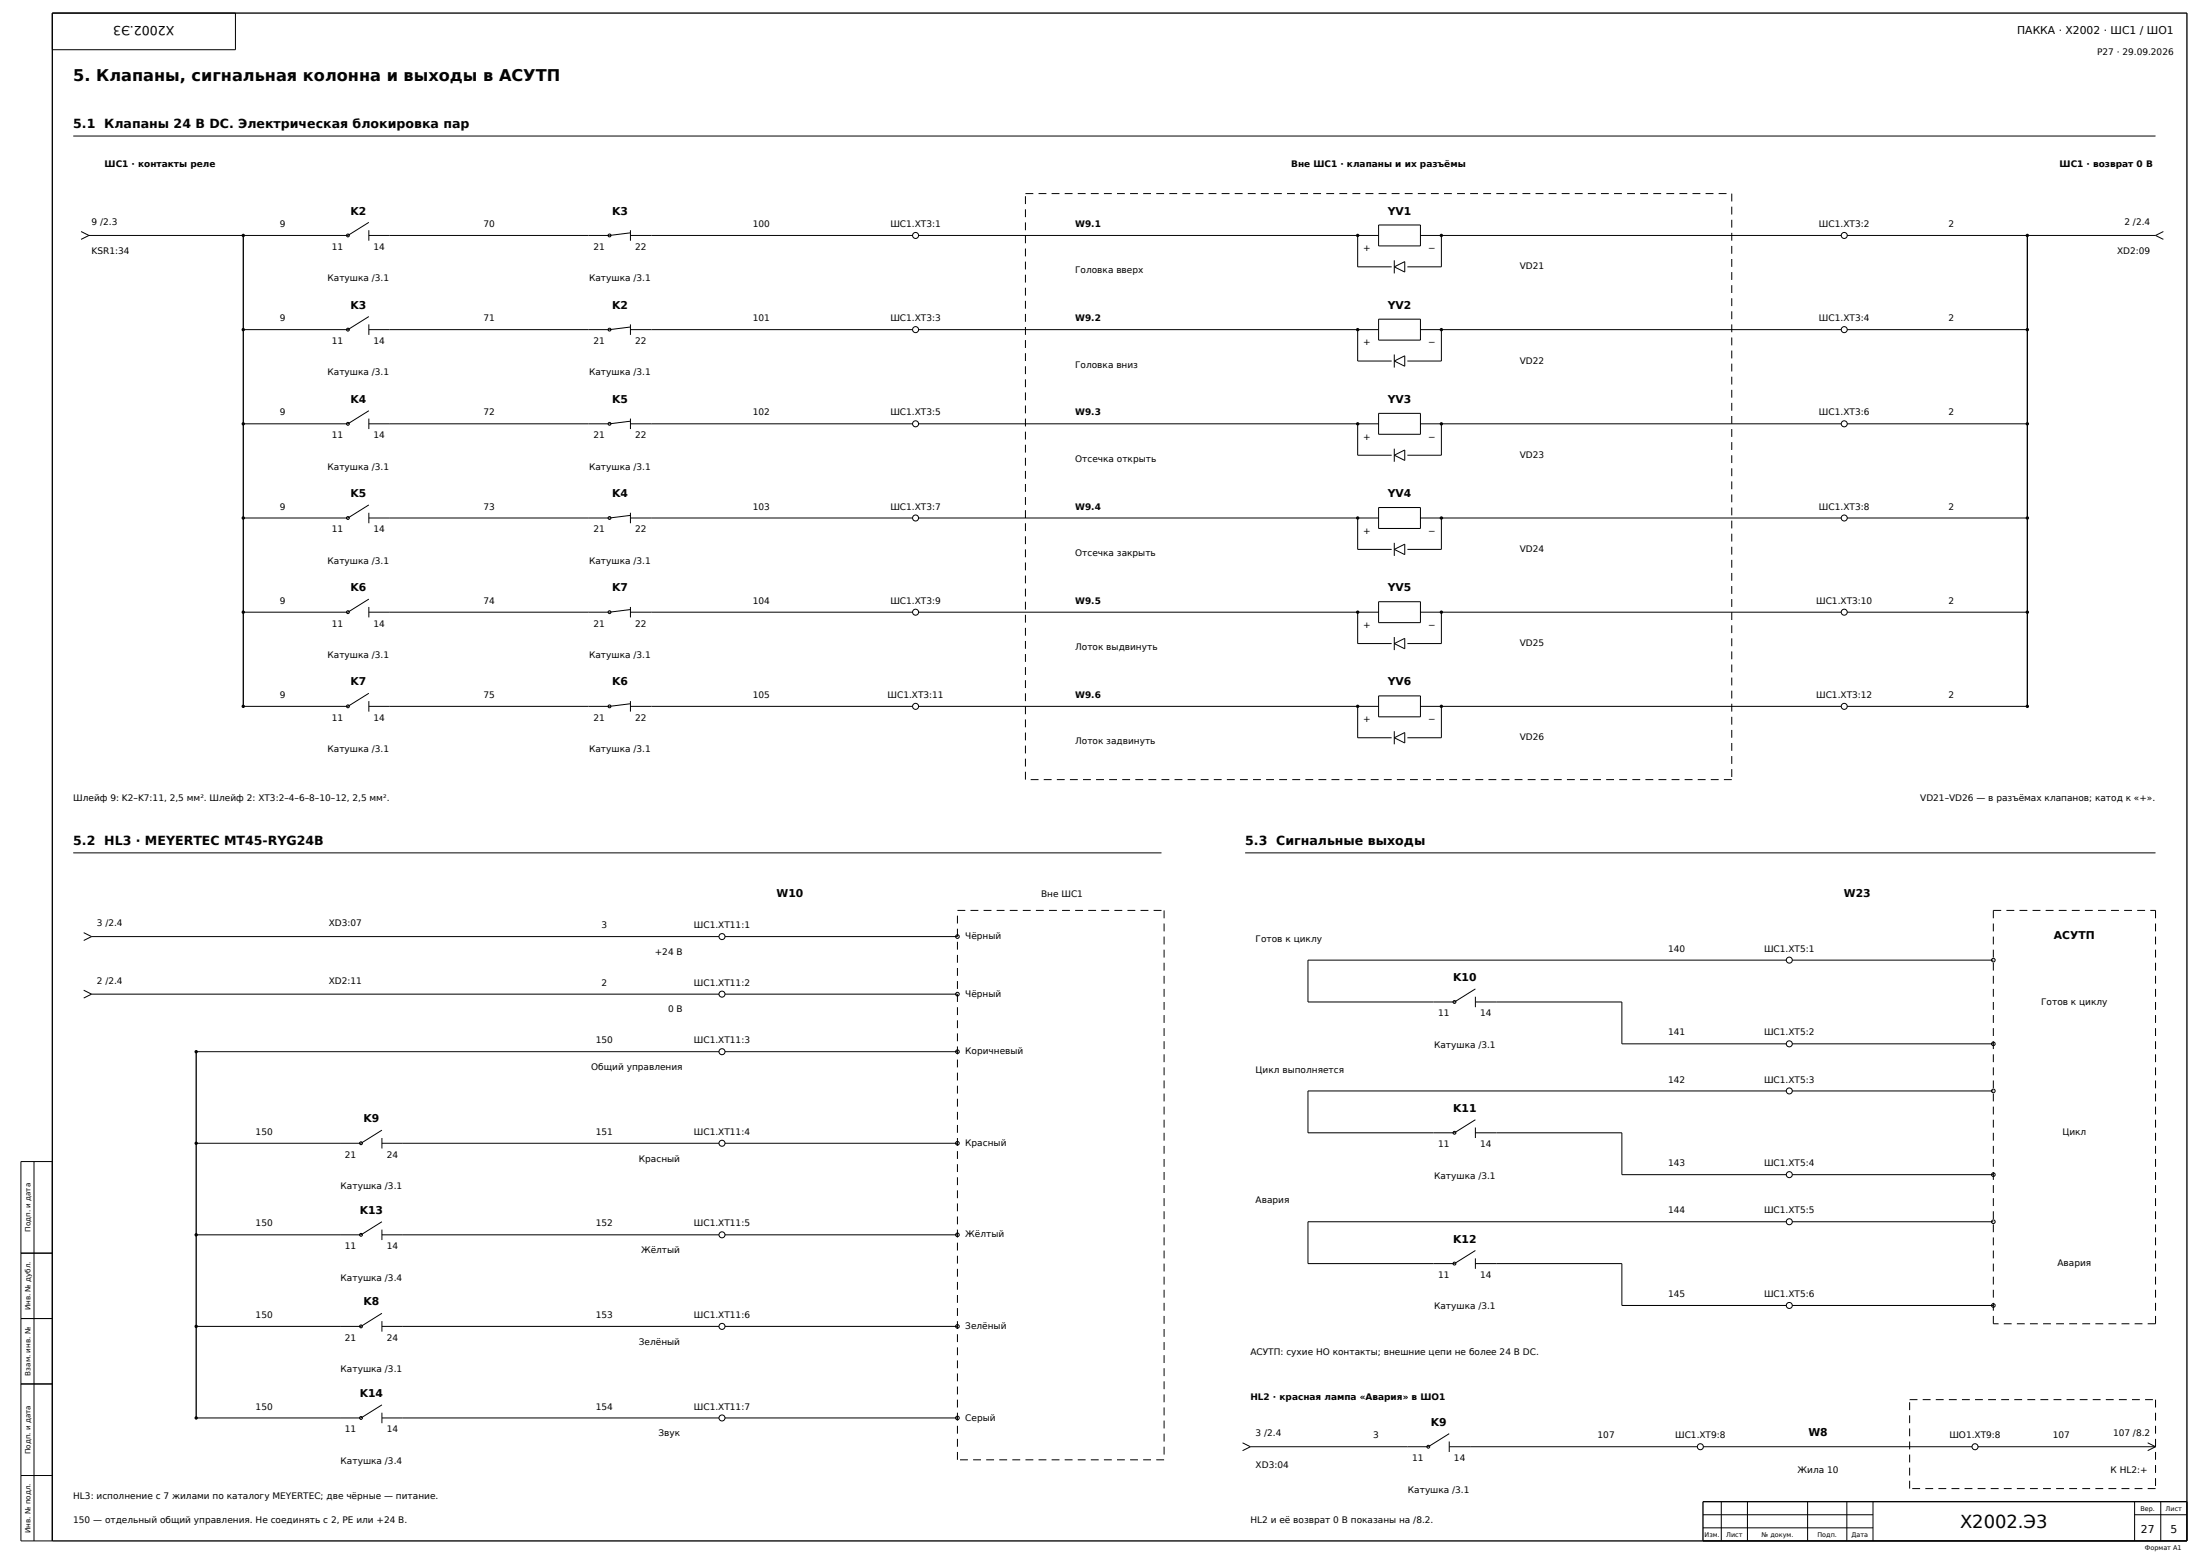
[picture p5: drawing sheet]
<svg xmlns="http://www.w3.org/2000/svg" width="841mm" height="594mm" viewBox="0 0 841 594" stroke-linecap="round" stroke-linejoin="round" font-family="sans-serif">
<path d="M20 5h816v584h-816zM93 90v180M775 90v180M836 574h-185v15" fill="none" stroke="#000" stroke-width=".5"/>
<g fill="none" stroke="#000" stroke-width=".38">
<path d="M20 5h70v14h-70zM28 52h796M31 88.5l3 1.5M34 90l-3 1.5M141 85l-8 5h-99M141 88v4M241 89l-8 1h-92M241 90h286M241 88v4M527 86h16v8h-16zM543 90h281M824 90l3 1.5"/>
<path d="M827 88.5l-3 1.5M8 444h12v145h-12zM13 444v145M8 479h12M8 504h12M8 529h12M8 564h12M651 579h65M658 574v15M668 574v15M691 574v15M706 574v15"/>
<path d="M716 574v15M816 579h20M816 574v15M826 574v15M651 584h65"/>
<circle cx="133" cy="90" r=".55"/>
<circle cx="233" cy="90" r=".55"/>
</g>
<path d="M392 74h270M662 74v224M392 298v-224M662 298h-270" fill="none" stroke="#000" stroke-width=".38" stroke-dasharray="3 2" stroke-linecap="butt"/>
<g fill="#000">
<circle cx="93" cy="90" r=".65"/>
<circle cx="775" cy="90" r=".65"/>
</g>
<circle cx="350" cy="90" r="1.15" fill="#fff"/>
<circle cx="350" cy="90" r="1.15" fill="none" stroke="#000" stroke-width=".38"/>
<circle cx="705" cy="90" r="1.15" fill="#fff"/>
<g fill="none" stroke="#000" stroke-width=".38">
<path d="M519 90v12h13M533 99.5v5M551 90v12h-13M533 102l4-2v4zM141 121l-8 5h-40M141 124v4M241 125l-8 1h-92M241 126h286M241 124v4M527 122h16v8h-16zM543 126h232"/>
<circle cx="705" cy="90" r="1.15"/>
<circle cx="133" cy="126" r=".55"/>
<circle cx="233" cy="126" r=".55"/>
</g>
<g fill="#000">
<circle cx="519" cy="90" r=".65"/>
<circle cx="551" cy="90" r=".65"/>
<circle cx="93" cy="126" r=".65"/>
<circle cx="775" cy="126" r=".65"/>
</g>
<circle cx="350" cy="126" r="1.15" fill="#fff"/>
<circle cx="350" cy="126" r="1.15" fill="none" stroke="#000" stroke-width=".38"/>
<circle cx="705" cy="126" r="1.15" fill="#fff"/>
<g fill="none" stroke="#000" stroke-width=".38">
<path d="M519 126v12h13M533 138l4-2v4zM533 135.5v5M551 126v12h-13M141 157l-8 5h-40M527 158h16v8h-16zM141 160v4M241 161l-8 1h-92M241 162h286M241 160v4M543 162h232"/>
<circle cx="705" cy="126" r="1.15"/>
<circle cx="133" cy="162" r=".55"/>
<circle cx="233" cy="162" r=".55"/>
</g>
<g fill="#000">
<circle cx="519" cy="126" r=".65"/>
<circle cx="551" cy="126" r=".65"/>
<circle cx="93" cy="162" r=".65"/>
<circle cx="775" cy="162" r=".65"/>
</g>
<circle cx="350" cy="162" r="1.15" fill="#fff"/>
<circle cx="350" cy="162" r="1.15" fill="none" stroke="#000" stroke-width=".38"/>
<circle cx="705" cy="162" r="1.15" fill="#fff"/>
<g fill="none" stroke="#000" stroke-width=".38">
<path d="M519 162v12h13M533 174l4-2v4zM533 171.5v5M551 162v12h-13M141 193l-8 5h-40M141 196v4M241 197l-8 1h-92M241 198h286M241 196v4M527 194h16v8h-16zM543 198h232"/>
<circle cx="705" cy="162" r="1.15"/>
<circle cx="133" cy="198" r=".55"/>
<circle cx="233" cy="198" r=".55"/>
</g>
<g fill="#000">
<circle cx="519" cy="162" r=".65"/>
<circle cx="551" cy="162" r=".65"/>
<circle cx="93" cy="198" r=".65"/>
<circle cx="775" cy="198" r=".65"/>
</g>
<circle cx="350" cy="198" r="1.15" fill="#fff"/>
<circle cx="350" cy="198" r="1.15" fill="none" stroke="#000" stroke-width=".38"/>
<circle cx="705" cy="198" r="1.15" fill="#fff"/>
<g fill="none" stroke="#000" stroke-width=".38">
<path d="M519 198v12h13M551 198v12h-13M533 210l4-2v4zM533 207.5v5M141 229l-8 5h-40M141 232v4M241 233l-8 1h-92M241 234h286M241 232v4M527 230h16v8h-16zM543 234h232"/>
<circle cx="705" cy="198" r="1.15"/>
<circle cx="133" cy="234" r=".55"/>
<circle cx="233" cy="234" r=".55"/>
</g>
<g fill="#000">
<circle cx="519" cy="198" r=".65"/>
<circle cx="551" cy="198" r=".65"/>
<circle cx="93" cy="234" r=".65"/>
<circle cx="775" cy="234" r=".65"/>
</g>
<circle cx="350" cy="234" r="1.15" fill="#fff"/>
<circle cx="350" cy="234" r="1.15" fill="none" stroke="#000" stroke-width=".38"/>
<circle cx="705" cy="234" r="1.15" fill="#fff"/>
<g fill="none" stroke="#000" stroke-width=".38">
<path d="M519 234v12h13M551 234v12h-13M533 246l4-2v4zM533 243.5v5M141 265l-8 5h-40M141 268v4M241 269l-8 1h-92M241 270h286M241 268v4M527 266h16v8h-16zM543 270h232"/>
<circle cx="705" cy="234" r="1.15"/>
<circle cx="133" cy="270" r=".55"/>
<circle cx="233" cy="270" r=".55"/>
</g>
<g fill="#000">
<circle cx="519" cy="234" r=".65"/>
<circle cx="551" cy="234" r=".65"/>
<circle cx="93" cy="270" r=".65"/>
<circle cx="775" cy="270" r=".65"/>
</g>
<circle cx="350" cy="270" r="1.15" fill="#fff"/>
<circle cx="350" cy="270" r="1.15" fill="none" stroke="#000" stroke-width=".38"/>
<circle cx="705" cy="270" r="1.15" fill="#fff"/>
<g fill="none" stroke="#000" stroke-width=".38">
<path d="M519 270v12h13M533 279.5v5M551 270v12h-13M533 282l4-2v4zM28 326h416M32 356.5l3 1.5M35 358h331M35 358l-3 1.5"/>
<circle cx="705" cy="270" r="1.15"/>
</g>
<g fill="#000">
<circle cx="519" cy="270" r=".65"/>
<circle cx="551" cy="270" r=".65"/>
</g>
<path d="M366 348h79M445 348v210M366 558v-210M445 558h-79" fill="none" stroke="#000" stroke-width=".38" stroke-dasharray="3 2" stroke-linecap="butt"/>
<circle cx="276" cy="358" r="1.15" fill="#fff"/>
<g fill="none" stroke="#000" stroke-width=".38">
<path d="M32 378.5l3 1.5M35 380h331M35 380l-3 1.5"/>
<circle cx="276" cy="358" r="1.15"/>
<circle cx="366" cy="358" r=".7"/>
</g>
<circle cx="276" cy="380" r="1.15" fill="#fff"/>
<g fill="none" stroke="#000" stroke-width=".38">
<path d="M75 402h291"/>
<circle cx="276" cy="380" r="1.15"/>
<circle cx="366" cy="380" r=".7"/>
</g>
<circle cx="276" cy="402" r="1.15" fill="#fff"/>
<g fill="none" stroke="#000" stroke-width=".38">
<path d="M146 432l-8 5h-63M146 437h220M146 435v4"/>
<circle cx="276" cy="402" r="1.15"/>
<circle cx="366" cy="402" r=".7"/>
<circle cx="138" cy="437" r=".55"/>
</g>
<path d="M75 402v140" fill="none" stroke="#000" stroke-width=".5"/>
<g fill="#000">
<circle cx="75" cy="402" r=".65"/>
<circle cx="75" cy="437" r=".65"/>
</g>
<circle cx="276" cy="437" r="1.15" fill="#fff"/>
<g fill="none" stroke="#000" stroke-width=".38">
<path d="M146 467l-8 5h-63M146 472h220M146 470v4"/>
<circle cx="276" cy="437" r="1.15"/>
<circle cx="366" cy="437" r=".7"/>
<circle cx="138" cy="472" r=".55"/>
</g>
<circle cx="75" cy="472" r=".65" fill="#000"/>
<circle cx="276" cy="472" r="1.15" fill="#fff"/>
<g fill="none" stroke="#000" stroke-width=".38">
<path d="M146 502l-8 5h-63M146 507h220M146 505v4"/>
<circle cx="276" cy="472" r="1.15"/>
<circle cx="366" cy="472" r=".7"/>
<circle cx="138" cy="507" r=".55"/>
</g>
<circle cx="75" cy="507" r=".65" fill="#000"/>
<circle cx="276" cy="507" r="1.15" fill="#fff"/>
<g fill="none" stroke="#000" stroke-width=".38">
<path d="M146 537l-8 5h-63M146 542h220M146 540v4"/>
<circle cx="276" cy="507" r="1.15"/>
<circle cx="366" cy="507" r=".7"/>
<circle cx="138" cy="542" r=".55"/>
</g>
<circle cx="75" cy="542" r=".65" fill="#000"/>
<circle cx="276" cy="542" r="1.15" fill="#fff"/>
<g fill="none" stroke="#000" stroke-width=".38">
<path d="M476 326h348M762 367h-262v16h56l8-5M564 383h56v16h142M564 381v4"/>
<circle cx="556" cy="383" r=".55"/>
<circle cx="276" cy="542" r="1.15"/>
<circle cx="366" cy="542" r=".7"/>
</g>
<path d="M762 348h62M824 348v158M762 506v-158M824 506h-62" fill="none" stroke="#000" stroke-width=".38" stroke-dasharray="3 2" stroke-linecap="butt"/>
<circle cx="684" cy="367" r="1.15" fill="#fff"/>
<g fill="none" stroke="#000" stroke-width=".38">
<circle cx="684" cy="367" r="1.15"/>
<circle cx="762" cy="367" r=".7"/>
</g>
<circle cx="684" cy="399" r="1.15" fill="#fff"/>
<g fill="none" stroke="#000" stroke-width=".38">
<path d="M762 417h-262v16h56l8-5M564 433h56v16h142M564 431v4"/>
<circle cx="684" cy="399" r="1.15"/>
<circle cx="762" cy="399" r=".7"/>
<circle cx="556" cy="433" r=".55"/>
</g>
<circle cx="684" cy="417" r="1.15" fill="#fff"/>
<g fill="none" stroke="#000" stroke-width=".38">
<circle cx="684" cy="417" r="1.15"/>
<circle cx="762" cy="417" r=".7"/>
</g>
<circle cx="684" cy="449" r="1.15" fill="#fff"/>
<g fill="none" stroke="#000" stroke-width=".38">
<path d="M762 467h-262v16h56l8-5M564 483h56v16h142M564 481v4"/>
<circle cx="684" cy="449" r="1.15"/>
<circle cx="762" cy="449" r=".7"/>
<circle cx="556" cy="483" r=".55"/>
</g>
<circle cx="684" cy="467" r="1.15" fill="#fff"/>
<g fill="none" stroke="#000" stroke-width=".38">
<circle cx="684" cy="467" r="1.15"/>
<circle cx="762" cy="467" r=".7"/>
</g>
<circle cx="684" cy="499" r="1.15" fill="#fff"/>
<g fill="none" stroke="#000" stroke-width=".38">
<path d="M475 551.5l3 1.5M478 553l-3 1.5M554 548l-8 5h-68M554 553h270M554 551v4M821 551.5l3 1.5M824 553l-3 1.5"/>
<circle cx="684" cy="499" r="1.15"/>
<circle cx="762" cy="499" r=".7"/>
<circle cx="546" cy="553" r=".55"/>
</g>
<path d="M730 535h94M824 535v34M730 569v-34M824 569h-94" fill="none" stroke="#000" stroke-width=".38" stroke-dasharray="3 2" stroke-linecap="butt"/>
<circle cx="650" cy="553" r="1.15" fill="#fff"/>
<circle cx="650" cy="553" r="1.15" fill="none" stroke="#000" stroke-width=".38"/>
<circle cx="755" cy="553" r="1.15" fill="#fff"/>
<circle cx="755" cy="553" r="1.15" fill="none" stroke="#000" stroke-width=".38"/>
<text font-size="6.9" x="749.3" y="584">X2002.Э3</text>
<text font-size="6.2" x="28" y="31">5. Клапаны, сигнальная колонна и выходы в АСУТП</text>
<g font-size="4.8">
<text x="66.7" y="10" transform="rotate(-180 66.7 10)">X2002.Э3</text>
<text x="28" y="49">5.1 Клапаны 24 В DC. Электрическая блокировка пар</text>
<text x="28" y="323">5.2 HL3 · MEYERTEC MT45-RYG24B</text>
<text x="476" y="323">5.3 Сигнальные выходы</text>
</g>
<g font-size="4.1">
<text x="771.1" y="13">ПАККА · X2002 · ШС1 / ШО1</text>
<text x="134" y="82">K2</text>
<text x="234" y="82">K3</text>
<text x="530.5" y="82">YV1</text>
<text x="134" y="118">K3</text>
<text x="234" y="118">K2</text>
<text x="530.5" y="118">YV2</text>
<text x="134" y="154">K4</text>
<text x="234" y="154">K5</text>
<text x="530.5" y="154">YV3</text>
<text x="134" y="190">K5</text>
<text x="234" y="190">K4</text>
<text x="530.5" y="190">YV4</text>
<text x="134" y="226">K6</text>
<text x="234" y="226">K7</text>
<text x="530.5" y="226">YV5</text>
<text x="134" y="262">K7</text>
<text x="234" y="262">K6</text>
<text x="530.5" y="262">YV6</text>
<text x="296.9" y="343">W10</text>
<text x="704.9" y="343">W23</text>
<text x="785.2" y="359">АСУТП</text>
<text x="555.5" y="375">K10</text>
<text x="555.5" y="425">K11</text>
<text x="139" y="429">K9</text>
<text x="137.5" y="464">K13</text>
<text x="555.5" y="475">K12</text>
<text x="139" y="499">K8</text>
<text x="137.5" y="534">K14</text>
<text x="547" y="545">K9</text>
<text x="691.3" y="549">W8</text>
<text x="818.4" y="586">27</text>
<text x="829.7" y="586">5</text>
</g>
<g font-size="3.4">
<text x="801.7" y="21">Р27 · 29.09.2026</text>
<text x="40" y="64">ШС1 · контакты реле</text>
<text x="493.6" y="64">Вне ШС1 · клапаны и их разъёмы</text>
<text x="787.3" y="64">ШС1 · возврат 0 В</text>
<text x="35" y="86">9 /2.3</text>
<text x="106.9" y="86.8">9</text>
<text x="184.8" y="86.8">70</text>
<text x="287.7" y="86.8">100</text>
<text x="340.4" y="86.8">ШС1.XT3:1</text>
<text x="411" y="86.8">W9.1</text>
<text x="695.4" y="86.8">ШС1.XT3:2</text>
<text x="744.9" y="86.8">2</text>
<text x="812.1" y="86">2 /2.4</text>
<text x="126.8" y="95.5">11</text>
<text x="142.8" y="95.5">14</text>
<text x="226.8" y="95.5">21</text>
<text x="242.8" y="95.5">22</text>
<text x="521.1" y="96">+</text>
<text x="546" y="96">−</text>
<text x="35" y="97">KSR1:34</text>
<text x="809.3" y="97">XD2:09</text>
<text x="125.2" y="107.5">Катушка /3.1</text>
<text x="225.2" y="107.5">Катушка /3.1</text>
<text x="411" y="104.5">Головка вверх</text>
<text x="581" y="103">VD21</text>
<text x="106.9" y="122.8">9</text>
<text x="184.8" y="122.8">71</text>
<text x="287.7" y="122.8">101</text>
<text x="340.4" y="122.8">ШС1.XT3:3</text>
<text x="411" y="122.8">W9.2</text>
<text x="695.4" y="122.8">ШС1.XT3:4</text>
<text x="744.9" y="122.8">2</text>
<text x="126.8" y="131.5">11</text>
<text x="142.8" y="131.5">14</text>
<text x="226.8" y="131.5">21</text>
<text x="242.8" y="131.5">22</text>
<text x="521.1" y="132">+</text>
<text x="546" y="132">−</text>
<text x="125.2" y="143.5">Катушка /3.1</text>
<text x="225.2" y="143.5">Катушка /3.1</text>
<text x="411" y="140.5">Головка вниз</text>
<text x="581" y="139">VD22</text>
<text x="106.9" y="158.8">9</text>
<text x="184.8" y="158.8">72</text>
<text x="287.7" y="158.8">102</text>
<text x="340.4" y="158.8">ШС1.XT3:5</text>
<text x="411" y="158.8">W9.3</text>
<text x="695.4" y="158.8">ШС1.XT3:6</text>
<text x="744.9" y="158.8">2</text>
<text x="126.8" y="167.5">11</text>
<text x="142.8" y="167.5">14</text>
<text x="226.8" y="167.5">21</text>
<text x="242.8" y="167.5">22</text>
<text x="521.1" y="168">+</text>
<text x="546" y="168">−</text>
<text x="125.2" y="179.5">Катушка /3.1</text>
<text x="225.2" y="179.5">Катушка /3.1</text>
<text x="411" y="176.5">Отсечка открыть</text>
<text x="581" y="175">VD23</text>
<text x="106.9" y="194.8">9</text>
<text x="184.8" y="194.8">73</text>
<text x="287.7" y="194.8">103</text>
<text x="340.4" y="194.8">ШС1.XT3:7</text>
<text x="411" y="194.8">W9.4</text>
<text x="695.4" y="194.8">ШС1.XT3:8</text>
<text x="744.9" y="194.8">2</text>
<text x="126.8" y="203.5">11</text>
<text x="142.8" y="203.5">14</text>
<text x="226.8" y="203.5">21</text>
<text x="242.8" y="203.5">22</text>
<text x="521.1" y="204">+</text>
<text x="546" y="204">−</text>
<text x="125.2" y="215.5">Катушка /3.1</text>
<text x="225.2" y="215.5">Катушка /3.1</text>
<text x="411" y="212.5">Отсечка закрыть</text>
<text x="581" y="211">VD24</text>
<text x="106.9" y="230.8">9</text>
<text x="184.8" y="230.8">74</text>
<text x="287.7" y="230.8">104</text>
<text x="340.4" y="230.8">ШС1.XT3:9</text>
<text x="411" y="230.8">W9.5</text>
<text x="694.3" y="230.8">ШС1.XT3:10</text>
<text x="744.9" y="230.8">2</text>
<text x="126.8" y="239.5">11</text>
<text x="142.8" y="239.5">14</text>
<text x="226.8" y="239.5">21</text>
<text x="242.8" y="239.5">22</text>
<text x="521.1" y="240">+</text>
<text x="546" y="240">−</text>
<text x="125.2" y="251.5">Катушка /3.1</text>
<text x="225.2" y="251.5">Катушка /3.1</text>
<text x="411" y="248.5">Лоток выдвинуть</text>
<text x="581" y="247">VD25</text>
<text x="106.9" y="266.8">9</text>
<text x="184.8" y="266.8">75</text>
<text x="287.7" y="266.8">105</text>
<text x="339.3" y="266.8">ШС1.XT3:11</text>
<text x="411" y="266.8">W9.6</text>
<text x="694.3" y="266.8">ШС1.XT3:12</text>
<text x="744.9" y="266.8">2</text>
<text x="126.8" y="275.5">11</text>
<text x="142.8" y="275.5">14</text>
<text x="226.8" y="275.5">21</text>
<text x="242.8" y="275.5">22</text>
<text x="521.1" y="276">+</text>
<text x="546" y="276">−</text>
<text x="125.2" y="287.5">Катушка /3.1</text>
<text x="225.2" y="287.5">Катушка /3.1</text>
<text x="411" y="284.5">Лоток задвинуть</text>
<text x="581" y="283">VD26</text>
<text x="28" y="306">Шлейф 9: K2–K7:11, 2,5 мм². Шлейф 2: XT3:2–4–6–8–10–12, 2,5 мм².</text>
<text x="734.1" y="306">VD21–VD26 — в разъёмах клапанов; катод к «+».</text>
<text x="398" y="343">Вне ШС1</text>
<text x="37" y="354">3 /2.4</text>
<text x="125.7" y="354">XD3:07</text>
<text x="229.9" y="354.8">3</text>
<text x="265.3" y="354.8">ШС1.XT11:1</text>
<text x="369" y="359">Чёрный</text>
<text x="250.3" y="365">+24 В</text>
<text x="480" y="360">Готов к циклу</text>
<text x="637.7" y="363.8">140</text>
<text x="674.4" y="363.8">ШС1.XT5:1</text>
<text x="37" y="376">2 /2.4</text>
<text x="125.7" y="376">XD2:11</text>
<text x="229.9" y="376.8">2</text>
<text x="265.3" y="376.8">ШС1.XT11:2</text>
<text x="369" y="381">Чёрный</text>
<text x="255.4" y="387">0 В</text>
<text x="549.8" y="388.5">11</text>
<text x="565.8" y="388.5">14</text>
<text x="780.3" y="384">Готов к циклу</text>
<text x="637.7" y="395.8">141</text>
<text x="674.4" y="395.8">ШС1.XT5:2</text>
<text x="227.7" y="398.8">150</text>
<text x="265.3" y="398.8">ШС1.XT11:3</text>
<text x="548.2" y="400.5">Катушка /3.1</text>
<text x="369" y="403">Коричневый</text>
<text x="226" y="409">Общий управления</text>
<text x="480" y="410">Цикл выполняется</text>
<text x="637.7" y="413.8">142</text>
<text x="674.4" y="413.8">ШС1.XT5:3</text>
<text x="97.7" y="433.8">150</text>
<text x="227.7" y="433.8">151</text>
<text x="265.3" y="433.8">ШС1.XT11:4</text>
<text x="788.4" y="434">Цикл</text>
<text x="131.8" y="442.5">21</text>
<text x="147.8" y="442.5">24</text>
<text x="369" y="438">Красный</text>
<text x="549.8" y="438.5">11</text>
<text x="565.8" y="438.5">14</text>
<text x="244.2" y="444">Красный</text>
<text x="637.7" y="445.8">143</text>
<text x="674.4" y="445.8">ШС1.XT5:4</text>
<text x="130.2" y="454.5">Катушка /3.1</text>
<text x="548.2" y="450.5">Катушка /3.1</text>
<text x="480" y="460">Авария</text>
<text x="637.7" y="463.8">144</text>
<text x="674.4" y="463.8">ШС1.XT5:5</text>
<text x="97.7" y="468.8">150</text>
<text x="227.7" y="468.8">152</text>
<text x="265.3" y="468.8">ШС1.XT11:5</text>
<text x="369" y="473">Жёлтый</text>
<text x="131.8" y="477.5">11</text>
<text x="147.8" y="477.5">14</text>
<text x="245.1" y="479">Жёлтый</text>
<text x="786.5" y="484">Авария</text>
<text x="130.2" y="489.5">Катушка /3.4</text>
<text x="549.8" y="488.5">11</text>
<text x="565.8" y="488.5">14</text>
<text x="637.7" y="495.8">145</text>
<text x="674.4" y="495.8">ШС1.XT5:6</text>
<text x="97.7" y="503.8">150</text>
<text x="227.7" y="503.8">153</text>
<text x="265.3" y="503.8">ШС1.XT11:6</text>
<text x="548.2" y="500.5">Катушка /3.1</text>
<text x="369" y="508">Зелёный</text>
<text x="131.8" y="512.5">21</text>
<text x="147.8" y="512.5">24</text>
<text x="244.2" y="514">Зелёный</text>
<text x="478" y="518">АСУТП: сухие НО контакты; внешние цепи не более 24 В DC.</text>
<text x="130.2" y="524.5">Катушка /3.1</text>
<text x="97.7" y="538.8">150</text>
<text x="227.7" y="538.8">154</text>
<text x="265.3" y="538.8">ШС1.XT11:7</text>
<text x="478" y="535">HL2 · красная лампа «Авария» в ШО1</text>
<text x="369" y="543">Серый</text>
<text x="131.8" y="547.5">11</text>
<text x="147.8" y="547.5">14</text>
<text x="251.7" y="549">Звук</text>
<text x="480" y="549">3 /2.4</text>
<text x="524.9" y="549.8">3</text>
<text x="610.7" y="549.8">107</text>
<text x="640.4" y="549.8">ШС1.XT9:8</text>
<text x="745.2" y="549.8">ШО1.XT9:8</text>
<text x="784.7" y="549.8">107</text>
<text x="807.8" y="549">107 /8.2</text>
<text x="130.2" y="559.5">Катушка /3.4</text>
<text x="480" y="561">XD3:04</text>
<text x="539.8" y="558.5">11</text>
<text x="555.8" y="558.5">14</text>
<text x="687.2" y="563">Жила 10</text>
<text x="806.8" y="563">К HL2:+</text>
<text x="28" y="573">HL3: исполнение с 7 жилами по каталогу MEYERTEC; две чёрные — питание.</text>
<text x="538.2" y="570.5">Катушка /3.1</text>
<text x="28" y="582">150 — отдельный общий управления. Не соединять с 2, PE или +24 В.</text>
<text x="478" y="582">HL2 и её возврат 0 В показаны на /8.2.</text>
</g>
<g font-size="2.7">
<text x="11.7" y="470.8" transform="rotate(-90 11.7 470.8)">Подп. и дата</text>
<text x="11.7" y="500.9" transform="rotate(-90 11.7 500.9)">Инв. № дубл.</text>
<text x="11.7" y="525.8" transform="rotate(-90 11.7 525.8)">Взам. инв. №</text>
<text x="11.7" y="555.8" transform="rotate(-90 11.7 555.8)">Подп. и дата</text>
<text x="11.7" y="586" transform="rotate(-90 11.7 586)">Инв. № подл.</text>
</g>
<g font-size="2.5">
<text x="818.2" y="577.5">Вер.</text>
<text x="827.9" y="577.5">Лист</text>
<text x="651.6" y="587.5">Изм.</text>
<text x="659.9" y="587.5">Лист</text>
<text x="673.4" y="587.5">№ докум.</text>
<text x="694.8" y="587.5">Подп.</text>
<text x="707.8" y="587.5">Дата</text>
<text x="819.9" y="592.5">Формат A1</text>
</g>
</svg>
